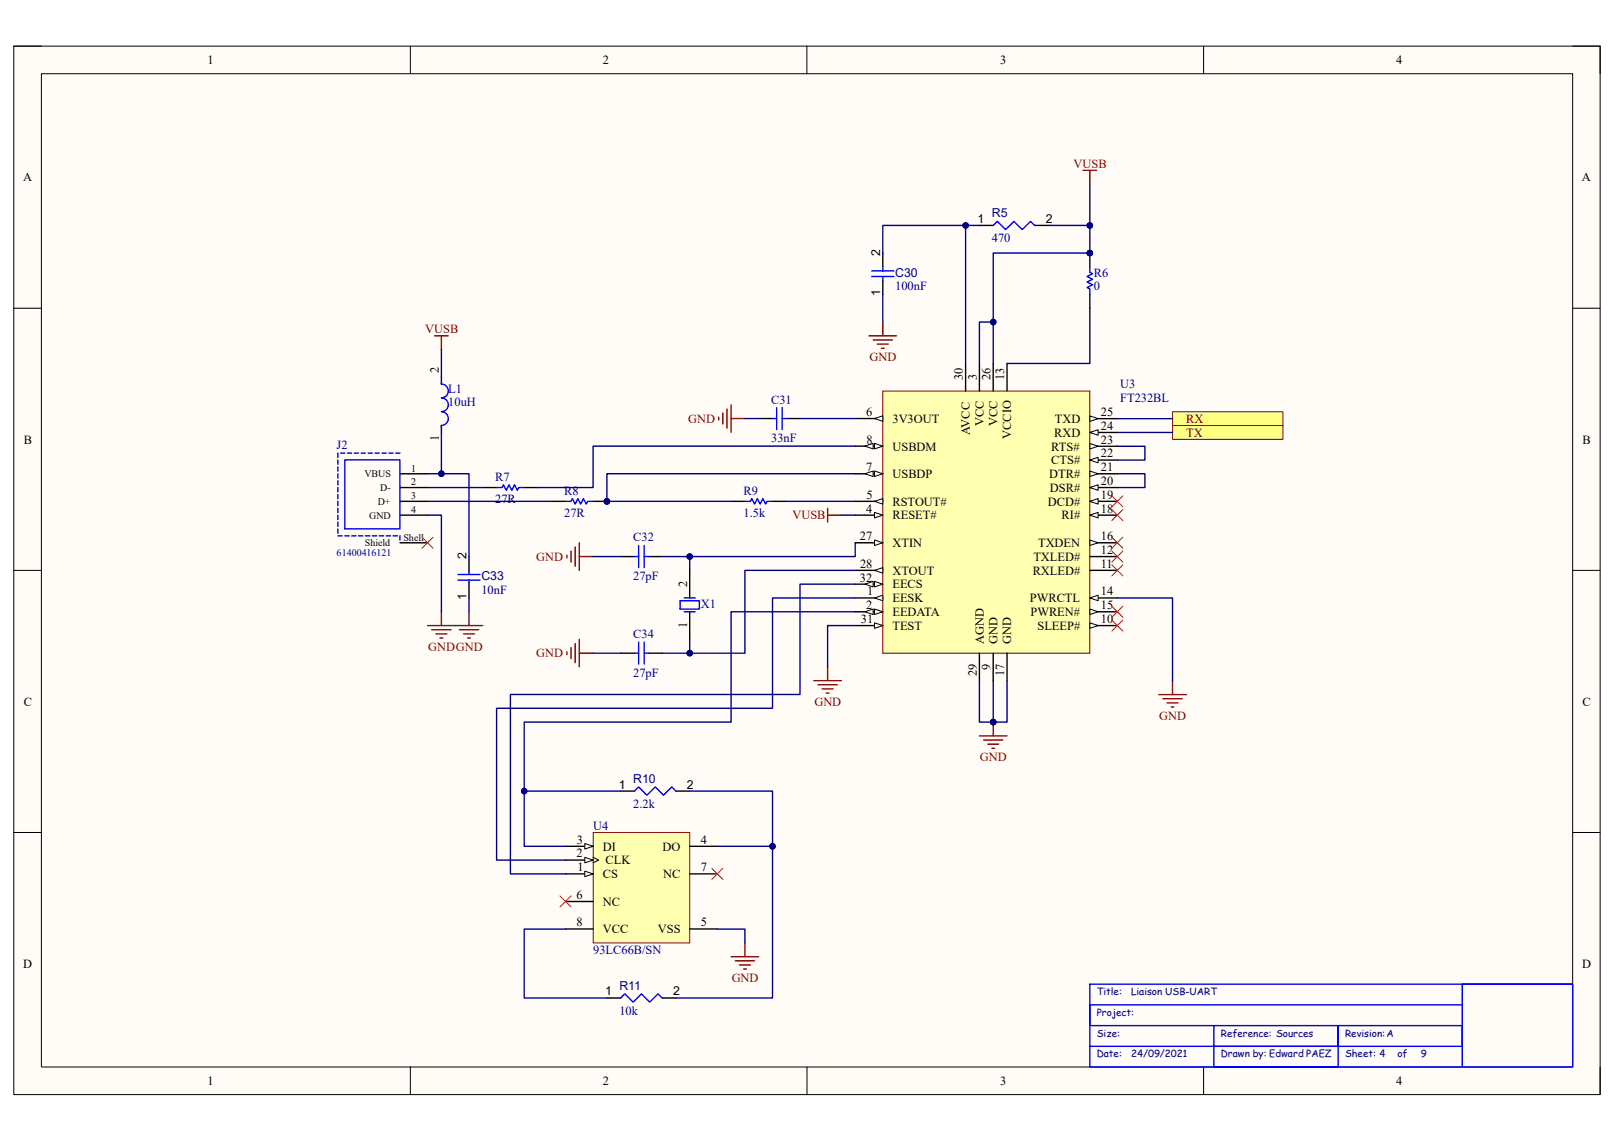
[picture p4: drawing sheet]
<svg xmlns="http://www.w3.org/2000/svg" width="297mm" height="210mm" viewBox="0 0 297 210" stroke-linecap="round" stroke-linejoin="round" font-family="sans-serif">
<path d="M2.5 8.5h292v192.9h-292z" fill="#fffcf8"/>
<path d="M2.5 8.5h292v192.9h-292z" fill="none" stroke="#000" stroke-width=".18"/>
<path d="M7.6 13.6h281.8v182.8h-281.8z" fill="#fffcf8"/>
<g fill="none" stroke="#000" stroke-width=".18">
<path d="M2.5 8.5h5.1M7.6 13.6h281.8v182.8h-281.8zM75.5 8.5v5.1M148.5 8.5v5.1M221.5 8.5v5.1M289.4 8.5h5.1v5.1M2.5 56.7h5.1M289.4 56.7h5.1M2.5 105h5.1M289.4 105h5.1M2.5 153.2h5.1M289.4 153.2h5.1"/>
<path d="M75.5 196.4v5M148.5 196.4v5M221.5 196.4v5M294.5 196.4v5"/>
</g>
<path d="M200.6 181.1h88.8v15.3h-88.8zM223.4 188.7v3.9h22.9v-3.9v7.7h-22.9v-3.8M269.1 184.9h-68.5v3.8h68.5v3.9h-68.5M289.4 181.1h-20.3v15.3" fill="none" stroke="#00f" stroke-width=".25"/>
<path d="M162.5 72h38.1v48.2h-38.1z" fill="#ffffb0"/>
<path d="M162.5 72h38.1v48.2h-38.1z" fill="none" stroke="#800000" stroke-width=".18"/>
<path d="M157.4 110h5.1" fill="none" stroke="#000" stroke-width=".25"/>
<path d="M160.9 110l1.6-.5v1.1z" fill="#f8fcff"/>
<path d="M160.9 110l1.6-.5v1.1z" fill="none" stroke="#000" stroke-width=".18"/>
<path d="M157.4 112.6h5.1" fill="none" stroke="#000" stroke-width=".25"/>
<path d="M160.9 112.1l1.6 .5-1.6 .5z" fill="#f8fcff"/>
<path d="M160.9 112.1l1.6 .5-1.6 .5z" fill="none" stroke="#000" stroke-width=".18"/>
<path d="M159.2 112.6l1.5-.5v1z" fill="#f8fcff"/>
<path d="M159.2 112.6l1.5-.5v1z" fill="none" stroke="#000" stroke-width=".18"/>
<path d="M180.3 66.9v5.1M157.4 94.8h5.1" fill="none" stroke="#000" stroke-width=".25"/>
<path d="M160.9 94.3l1.6 .5-1.6 .5z" fill="#f8fcff"/>
<path d="M160.9 94.3l1.6 .5-1.6 .5z" fill="none" stroke="#000" stroke-width=".18"/>
<path d="M157.4 92.3h5.1" fill="none" stroke="#000" stroke-width=".25"/>
<path d="M160.9 92.3l1.6-.5v1z" fill="#f8fcff"/>
<path d="M160.9 92.3l1.6-.5v1z" fill="none" stroke="#000" stroke-width=".18"/>
<path d="M157.4 77h5.1" fill="none" stroke="#000" stroke-width=".25"/>
<path d="M160.9 77l1.6-.5v1z" fill="#f8fcff"/>
<path d="M160.9 77l1.6-.5v1z" fill="none" stroke="#000" stroke-width=".18"/>
<path d="M157.4 87.2h5.1" fill="none" stroke="#000" stroke-width=".25"/>
<path d="M160.9 86.7l1.6 .5-1.6 .5z" fill="#f8fcff"/>
<path d="M160.9 86.7l1.6 .5-1.6 .5z" fill="none" stroke="#000" stroke-width=".18"/>
<path d="M159.2 87.2l1.5-.5v1z" fill="#f8fcff"/>
<path d="M159.2 87.2l1.5-.5v1z" fill="none" stroke="#000" stroke-width=".18"/>
<path d="M157.4 82.1h5.1" fill="none" stroke="#000" stroke-width=".25"/>
<path d="M160.9 81.6l1.6 .5-1.6 .5z" fill="#f8fcff"/>
<path d="M160.9 81.6l1.6 .5-1.6 .5z" fill="none" stroke="#000" stroke-width=".18"/>
<path d="M159.2 82.1l1.5-.5v1z" fill="#f8fcff"/>
<path d="M159.2 82.1l1.5-.5v1z" fill="none" stroke="#000" stroke-width=".18"/>
<path d="M200.6 115.1h5M182.8 120.2v5.1" fill="none" stroke="#000" stroke-width=".25"/>
<path d="M200.6 114.6l1.5 .5-1.5 .5z" fill="#f8fcff"/>
<path d="M200.6 114.6l1.5 .5-1.5 .5z" fill="none" stroke="#000" stroke-width=".18"/>
<path d="M185.3 66.9v5.1M200.6 105h5M200.6 102.4h5M200.6 110h5" fill="none" stroke="#000" stroke-width=".25"/>
<path d="M200.6 110l1.5-.5v1.1z" fill="#f8fcff"/>
<path d="M200.6 110l1.5-.5v1.1z" fill="none" stroke="#000" stroke-width=".18"/>
<path d="M200.6 112.6h5" fill="none" stroke="#000" stroke-width=".25"/>
<path d="M200.6 112.1l1.5 .5-1.5 .5z" fill="#f8fcff"/>
<path d="M200.6 112.1l1.5 .5-1.5 .5z" fill="none" stroke="#000" stroke-width=".18"/>
<path d="M200.6 99.9h5" fill="none" stroke="#000" stroke-width=".25"/>
<path d="M200.6 99.4l1.5 .5-1.5 .5z" fill="#f8fcff"/>
<path d="M200.6 99.4l1.5 .5-1.5 .5z" fill="none" stroke="#000" stroke-width=".18"/>
<path d="M200.6 94.8h5M185.3 120.2v5.1" fill="none" stroke="#000" stroke-width=".25"/>
<path d="M200.6 94.8l1.5-.5v1z" fill="#f8fcff"/>
<path d="M200.6 94.8l1.5-.5v1z" fill="none" stroke="#000" stroke-width=".18"/>
<path d="M200.6 92.3h5" fill="none" stroke="#000" stroke-width=".25"/>
<path d="M200.6 92.3l1.5-.5v1z" fill="#f8fcff"/>
<path d="M200.6 92.3l1.5-.5v1z" fill="none" stroke="#000" stroke-width=".18"/>
<path d="M200.6 89.7h5" fill="none" stroke="#000" stroke-width=".25"/>
<path d="M200.6 89.7l1.5-.5v1z" fill="#f8fcff"/>
<path d="M200.6 89.7l1.5-.5v1z" fill="none" stroke="#000" stroke-width=".18"/>
<path d="M200.6 87.2h5" fill="none" stroke="#000" stroke-width=".25"/>
<path d="M200.6 86.7l1.5 .5-1.5 .5z" fill="#f8fcff"/>
<path d="M200.6 86.7l1.5 .5-1.5 .5z" fill="none" stroke="#000" stroke-width=".18"/>
<path d="M200.6 84.7h5" fill="none" stroke="#000" stroke-width=".25"/>
<path d="M200.6 84.7l1.5-.5v1z" fill="#f8fcff"/>
<path d="M200.6 84.7l1.5-.5v1z" fill="none" stroke="#000" stroke-width=".18"/>
<path d="M200.6 82.1h5" fill="none" stroke="#000" stroke-width=".25"/>
<path d="M200.6 81.6l1.5 .5-1.5 .5z" fill="#f8fcff"/>
<path d="M200.6 81.6l1.5 .5-1.5 .5z" fill="none" stroke="#000" stroke-width=".18"/>
<path d="M200.6 79.6h5" fill="none" stroke="#000" stroke-width=".25"/>
<path d="M200.6 79.6l1.5-.5v1z" fill="#f8fcff"/>
<path d="M200.6 79.6l1.5-.5v1z" fill="none" stroke="#000" stroke-width=".18"/>
<path d="M200.6 77h5" fill="none" stroke="#000" stroke-width=".25"/>
<path d="M200.6 76.5l1.5 .5-1.5 .6z" fill="#f8fcff"/>
<path d="M200.6 76.5l1.5 .5-1.5 .6z" fill="none" stroke="#000" stroke-width=".18"/>
<path d="M182.8 66.9v5.1M157.4 99.9h5.1" fill="none" stroke="#000" stroke-width=".25"/>
<path d="M160.9 99.4l1.6 .5-1.6 .5z" fill="#f8fcff"/>
<path d="M160.9 99.4l1.6 .5-1.6 .5z" fill="none" stroke="#000" stroke-width=".18"/>
<path d="M157.4 105h5.1" fill="none" stroke="#000" stroke-width=".25"/>
<path d="M160.9 105l1.6-.5v1z" fill="#f8fcff"/>
<path d="M160.9 105l1.6-.5v1z" fill="none" stroke="#000" stroke-width=".18"/>
<path d="M177.7 66.9v5.1M157.4 115.1h5.1M180.3 120.2v5.1" fill="none" stroke="#000" stroke-width=".25"/>
<path d="M160.9 114.6l1.6 .5-1.6 .5z" fill="#f8fcff"/>
<path d="M160.9 114.6l1.6 .5-1.6 .5z" fill="none" stroke="#000" stroke-width=".18"/>
<path d="M157.4 107.5h5.1" fill="none" stroke="#000" stroke-width=".25"/>
<path d="M160.9 107l1.6 .5-1.6 .5z" fill="#f8fcff"/>
<path d="M160.9 107l1.6 .5-1.6 .5z" fill="none" stroke="#000" stroke-width=".18"/>
<path d="M159.2 107.5l1.5-.5v1z" fill="#f8fcff"/>
<path d="M159.2 107.5l1.5-.5v1z" fill="none" stroke="#000" stroke-width=".18"/>
<path d="M114.2 102.4h2.6M119.3 102.4h2.6M126.9 105v5M126.9 112.6v5.1M114.2 120.2h2.6M119.3 120.2h2.6" fill="none" stroke="#000" stroke-width=".25"/>
<path d="M116.8 102.4h.7M117.5 100.4v4.1M117.5 118.2v4M118.6 100.4v4.1M118.6 118.2v4M118.6 102.4h.7M125.2 110.6h3.5v1.5h-3.5zM125.9 110h2M125.9 112.6h2M116.8 120.2h.7M118.6 120.2h.7" fill="none" stroke="#00f" stroke-width=".25"/>
<path d="M109.2 153.2h17.7v20.3h-17.7z" fill="#ffffb0"/>
<path d="M109.2 153.2h17.7v20.3h-17.7z" fill="none" stroke="#800000" stroke-width=".18"/>
<path d="M104.1 160.8h5.1" fill="none" stroke="#000" stroke-width=".25"/>
<path d="M107.6 160.3l1.6 .5-1.6 .5z" fill="#f8fcff"/>
<path d="M107.6 160.3l1.6 .5-1.6 .5z" fill="none" stroke="#000" stroke-width=".18"/>
<path d="M104.1 155.7h5.1M126.9 155.7h5.1" fill="none" stroke="#000" stroke-width=".25"/>
<path d="M107.6 155.2l1.6 .5-1.6 .6z" fill="#f8fcff"/>
<path d="M107.6 155.2l1.6 .5-1.6 .6z" fill="none" stroke="#000" stroke-width=".18"/>
<path d="M104.1 158.3h5.1M126.9 160.8h5.1M126.9 171h5.1" fill="none" stroke="#000" stroke-width=".25"/>
<path d="M107.6 157.8l1.6 .5-1.6 .5z" fill="#f8fcff"/>
<path d="M107.6 157.8l1.6 .5-1.6 .5zM109.2 157.8l1 .5-1 .5" fill="none" stroke="#000" stroke-width=".18"/>
<g fill="none" stroke="#000" stroke-width=".25">
<path d="M73.6 87.2h5.1M73.6 89.7h5.1M73.6 92.3h5.1M73.6 94.8h5.1M73.6 99.9h5.1M88.9 89.7h2.5M96.5 89.7h2.5M114.2 145.6h2.6M124.4 145.6h2.5M104.1 165.9h5.1M104.1 171h5.1M111.7 183.7h2.5"/>
<path d="M121.9 183.7h2.5"/>
</g>
<g fill="none" stroke="#00f" stroke-width=".25">
<path d="M62.2 83.4v.8M62.2 84.6v.8M62.2 85.9v.8M62.2 87.2v.8M62.2 88.5v.8M62.2 89.7v.8M62.2 91v.8M62.2 92.3v.8M62.2 93.5v.8M62.2 94.8v.8M62.2 96.1v.8M62.2 97.3v.8"/>
<path d="M62.2 98.6h.8M62.7 83.4h.8M63.5 84.6h10.1v12.7h-10.1zM63.5 98.6h.8M63.9 83.4h.8M64.7 98.6h.8M65.2 83.4h.8M66 98.6h.8M66.5 83.4h.8M67.3 98.6h.8M67.8 83.4h.7M68.5 98.6h.8"/>
<path d="M69 83.4h.8M69.8 98.6h.8M70.3 83.4h.8M71.1 98.6h.8M71.6 83.4h.7M72.3 98.6h.8M72.8 83.4h.8M73.6 98.6v.8M91.4 89.7h1l.3-.5 .5 1 .5-1 .5 1 .5-1 .5 1 .3-.5h1M116.8 145.6l.7-.8 1.6 1.5 1.5-1.5 1.5 1.5 1.5-1.5 .8 .8M114.2 183.7l.8-.8 1.5 1.5 1.5-1.5 1.6 1.5 1.5-1.5 .8 .8"/>
</g>
<circle cx="111.7" cy="92.3" r=".51" fill="#000080"/>
<circle cx="111.7" cy="92.3" r=".51" fill="none" stroke="#000080" stroke-width=".18"/>
<path d="M109.2 92.3h2.5" fill="none" stroke="#000" stroke-width=".25"/>
<circle cx="111.7" cy="92.3" r=".51" fill="#000080"/>
<circle cx="111.7" cy="92.3" r=".51" fill="none" stroke="#000080" stroke-width=".18"/>
<g fill="none" stroke="#000" stroke-width=".25">
<path d="M162.5 46.6v2.5M162.5 51.6v2.6M180.3 41.5h2.5M190.4 41.5h2.6M81.2 69.4v1.3M81.2 78.3v1.3M139.6 77h2.6M144.7 77h2.5M101.5 92.3h2.6M134.6 92.3h2.5M142.2 92.3h2.5M86.3 102.4v2.6"/>
<path d="M86.3 107.5v2.5"/>
</g>
<g fill="none" stroke="#00f" stroke-width=".25">
<path d="M160.4 50.9h4.1M160.4 49.9h4.1M162.5 49.1v.8M162.5 50.9v.7M182.8 41.5l.8-.8 1.5 1.5 1.5-1.5 1.5 1.5 1.5-1.5 .8 .8M81.2 70.4v.3a1.27 1.27 0 0 1 1.3 1.2 1.27 1.27 0 0 1-1.3 1.3 1.27 1.27 0 0 1 1.3 1.3 1.27 1.27 0 0 1-1.3 1.3 1.27 1.27 0 0 1 1.3 1.2 1.27 1.27 0 0 1-1.3 1.3v.5M142.2 77h.7M142.9 75v4.1M144 75v4.1M144 77h.7M104.1 92.3h1l.2-.5 .6 1 .5-1 .5 1 .5-1 .5 1 .2-.5h1.1M137.1 92.3h1l.3-.5 .5 1 .5-1 .5 1 .5-1 .5 1 .3-.5h1"/>
<path d="M84.3 105.7h4M84.3 106.7h4M86.3 105v.7M86.3 106.7v.8"/>
</g>
<circle cx="200.6" cy="46.6" r=".51" fill="#000080"/>
<circle cx="200.6" cy="46.6" r=".51" fill="none" stroke="#000080" stroke-width=".18"/>
<path d="M200.6 46.6v2.5" fill="none" stroke="#000" stroke-width=".25"/>
<circle cx="200.6" cy="46.6" r=".51" fill="#000080"/>
<circle cx="200.6" cy="46.6" r=".51" fill="none" stroke="#000080" stroke-width=".18"/>
<path d="M200.6 54.2v2.5" fill="none" stroke="#000" stroke-width=".25"/>
<path d="M200.6 49.1v1l.5 .3-1 .5 1 .5-1 .5 1 .5-1 .5 .5 .3v1" fill="none" stroke="#00f" stroke-width=".25"/>
<path d="M215.8 75.8h20.3v2.5h-20.3z" fill="#ffff80"/>
<path d="M215.8 75.8h20.3v2.5h-20.3z" fill="none" stroke="#800000" stroke-width=".18"/>
<path d="M215.8 78.3h20.3v2.6h-20.3z" fill="#ffff80"/>
<path d="M215.8 78.3h20.3v2.6h-20.3z" fill="none" stroke="#800000" stroke-width=".18"/>
<path d="M180.3 135.4h5M181 136.2h3.6M181.8 136.9h2M182.5 137.7h.5M182.8 132.9v2.5" fill="none" stroke="#800000" stroke-width=".25"/>
<circle cx="182.8" cy="132.9" r=".51" fill="#000080"/>
<circle cx="182.8" cy="132.9" r=".51" fill="none" stroke="#000080" stroke-width=".18"/>
<g fill="none" stroke="#800000" stroke-width=".25">
<path d="M199.3 31.3h2.5M200.6 31.3v2.6M162.5 59.3v2.5M80 61.8h2.5M81.2 61.8v2.5M132.3 76.8v.5M133 76v2M133.8 75.3v3.5M134.6 77h2.5M134.6 74.5v5.1M159.9 61.8h5.1M160.7 62.6h3.6"/>
<path d="M161.5 63.3h2M162.2 64.1h.5M106.6 99.9v5.1M152.3 94.8h2.6M152.3 93.5v2.6M78.7 115.1h10.2M79.5 115.9h3.5M80.2 116.6h2.1M81 117.4h.5M81.2 112.6v2.5M84.5 115.9h3.6M85.3 116.6h2"/>
<path d="M86.1 117.4h.5M86.3 112.6v2.5M104.3 102.2v.5M104.3 120v.5M105.1 101.4v2M105.1 119.2v2M105.9 100.6v3.6M105.9 118.4v3.6M106.6 117.7v5M106.6 102.4h2.6M106.6 120.2h2.6M149.8 125.3h5.1"/>
<path d="M150.5 126h3.6M151.3 126.8h2M152.1 127.6h.5M152.3 122.7v2.6M213.3 127.8h5M214 128.6h3.6M214.8 129.3h2M215.5 130.1h.5M215.8 125.3v2.5M134.6 176.1h5M135.3 176.8h3.6M136.1 177.6h2"/>
<path d="M136.8 178.3h.5M137.1 173.5v2.6"/>
</g>
<g fill="none" stroke="#f00" stroke-width=".18">
<path d="M77.7 98.9l2 2M79.7 98.9l-2 2M204.6 98.9l2 2M204.6 93.8l2 2M204.6 91.2l2 2.1M206.6 98.9l-2 2M206.6 93.8l-2 2M206.6 91.2l-2 2.1M204.6 114.1l2 2M204.6 111.6l2 2M204.6 103.9l2 2.1M204.6 101.4l2 2"/>
<path d="M206.6 114.1l-2 2M206.6 111.6l-2 2M206.6 103.9l-2 2.1M206.6 101.4l-2 2M131 159.8l2 2M133 159.8l-2 2M103.1 164.9l2 2M105.1 164.9l-2 2"/>
</g>
<path d="M205.6 77h10.2M205.6 79.6h10.2M121.9 102.4h5v2.6" fill="none" stroke="#000080" stroke-width=".25"/>
<circle cx="126.9" cy="102.4" r=".51" fill="#000080"/>
<circle cx="126.9" cy="102.4" r=".51" fill="none" stroke="#000080" stroke-width=".18"/>
<path d="M126.9 117.7v2.5h-5" fill="none" stroke="#000080" stroke-width=".25"/>
<circle cx="126.9" cy="120.2" r=".51" fill="#000080"/>
<circle cx="126.9" cy="120.2" r=".51" fill="none" stroke="#000080" stroke-width=".18"/>
<path d="M132 155.7h10.2v28h-17.8M104.1 171h-7.6v12.7h15.2" fill="none" stroke="#000080" stroke-width=".25"/>
<circle cx="142.2" cy="155.7" r=".51" fill="#000080"/>
<circle cx="142.2" cy="155.7" r=".51" fill="none" stroke="#000080" stroke-width=".18"/>
<path d="M126.9 145.6h15.3v10.1" fill="none" stroke="#000080" stroke-width=".25"/>
<circle cx="142.2" cy="155.7" r=".51" fill="#000080"/>
<circle cx="142.2" cy="155.7" r=".51" fill="none" stroke="#000080" stroke-width=".18"/>
<path d="M114.2 145.6h-17.7v10.1h7.6" fill="none" stroke="#000080" stroke-width=".25"/>
<circle cx="96.5" cy="145.6" r=".51" fill="#000080"/>
<circle cx="96.5" cy="145.6" r=".51" fill="none" stroke="#000080" stroke-width=".18"/>
<path d="M81.2 79.6v7.6h-2.5" fill="none" stroke="#000080" stroke-width=".25"/>
<circle cx="81.2" cy="87.2" r=".51" fill="#000080"/>
<circle cx="81.2" cy="87.2" r=".51" fill="none" stroke="#000080" stroke-width=".18"/>
<path d="M78.7 89.7h10.2M78.7 92.3h22.8M144.7 92.3h12.7M157.4 82.1h-48.2v7.6h-10.2M157.4 87.2h-45.7v5.1h22.9" fill="none" stroke="#000080" stroke-width=".25"/>
<circle cx="111.7" cy="92.3" r=".51" fill="#000080"/>
<circle cx="111.7" cy="92.3" r=".51" fill="none" stroke="#000080" stroke-width=".18"/>
<path d="M147.2 77h10.2M81.2 87.2h5.1v15.2" fill="none" stroke="#000080" stroke-width=".25"/>
<circle cx="81.2" cy="87.2" r=".51" fill="#000080"/>
<circle cx="81.2" cy="87.2" r=".51" fill="none" stroke="#000080" stroke-width=".18"/>
<path d="M180.3 41.5h-17.8v5.1" fill="none" stroke="#000080" stroke-width=".25"/>
<circle cx="177.7" cy="41.5" r=".5" fill="#000080"/>
<circle cx="177.7" cy="41.5" r=".5" fill="none" stroke="#000080" stroke-width=".18"/>
<path d="M193 41.5h7.6v5.1h-17.8v20.3M200.6 56.7v10.2h-15.3" fill="none" stroke="#000080" stroke-width=".25"/>
<circle cx="182.8" cy="59.3" r=".51" fill="#000080"/>
<circle cx="182.8" cy="59.3" r=".51" fill="none" stroke="#000080" stroke-width=".18"/>
<circle cx="200.6" cy="46.6" r=".51" fill="#000080"/>
<circle cx="200.6" cy="46.6" r=".51" fill="none" stroke="#000080" stroke-width=".18"/>
<circle cx="200.6" cy="41.5" r=".5" fill="#000080"/>
<circle cx="200.6" cy="41.5" r=".5" fill="none" stroke="#000080" stroke-width=".18"/>
<path d="M182.8 59.3h-2.5v7.6" fill="none" stroke="#000080" stroke-width=".25"/>
<circle cx="182.8" cy="59.3" r=".51" fill="#000080"/>
<circle cx="182.8" cy="59.3" r=".51" fill="none" stroke="#000080" stroke-width=".18"/>
<path d="M177.7 41.5v25.4" fill="none" stroke="#000080" stroke-width=".25"/>
<circle cx="177.7" cy="41.5" r=".5" fill="#000080"/>
<circle cx="177.7" cy="41.5" r=".5" fill="none" stroke="#000080" stroke-width=".18"/>
<path d="M162.5 54.2v5.1M137.1 77h2.5M78.7 94.8h2.5v17.8M86.3 110v2.6M109.2 102.4h5M157.4 115.1h-5.1v7.6M109.2 120.2h5M180.3 125.3v7.6h5v-7.6M132 171h5.1v2.5" fill="none" stroke="#000080" stroke-width=".25"/>
<circle cx="182.8" cy="132.9" r=".51" fill="#000080"/>
<circle cx="182.8" cy="132.9" r=".51" fill="none" stroke="#000080" stroke-width=".18"/>
<path d="M182.8 125.3v7.6" fill="none" stroke="#000080" stroke-width=".25"/>
<circle cx="182.8" cy="132.9" r=".51" fill="#000080"/>
<circle cx="182.8" cy="132.9" r=".51" fill="none" stroke="#000080" stroke-width=".18"/>
<path d="M200.6 33.9v7.6M205.6 87.2h5.1v2.5h-5.1M205.6 82.1h5.1v2.6h-5.1M205.6 110h10.2v15.3" fill="none" stroke="#000080" stroke-width=".25"/>
<circle cx="200.6" cy="41.5" r=".5" fill="#000080"/>
<circle cx="200.6" cy="41.5" r=".5" fill="none" stroke="#000080" stroke-width=".18"/>
<path d="M81.2 64.3v5.1M154.9 94.8h2.5M157.4 99.9v2.5h-30.5" fill="none" stroke="#000080" stroke-width=".25"/>
<circle cx="126.9" cy="102.4" r=".51" fill="#000080"/>
<circle cx="126.9" cy="102.4" r=".51" fill="none" stroke="#000080" stroke-width=".18"/>
<path d="M157.4 105h-20.3v15.2h-10.2" fill="none" stroke="#000080" stroke-width=".25"/>
<circle cx="126.9" cy="120.2" r=".51" fill="#000080"/>
<circle cx="126.9" cy="120.2" r=".51" fill="none" stroke="#000080" stroke-width=".18"/>
<path d="M157.4 107.5h-10.2v20.3h-53.3v33h10.2M157.4 110h-15.2v20.3h-50.8v28h12.7M157.4 112.6h-22.8v20.3h-38.1v12.7" fill="none" stroke="#000080" stroke-width=".25"/>
<circle cx="96.5" cy="145.6" r=".51" fill="#000080"/>
<circle cx="96.5" cy="145.6" r=".51" fill="none" stroke="#000080" stroke-width=".18"/>
<g font-size="2.3">
<text x="38.2" y="11.8">1</text>
<text x="111" y="11.8">2</text>
<text x="184.1" y="11.8">3</text>
<text x="256.9" y="11.8">4</text>
<text x="4.3" y="33.4">A</text>
<text x="291.1" y="33.4">A</text>
<text x="179.9" y="41">1</text>
<text x="192.4" y="41">2</text>
<text x="162" y="47.1" transform="rotate(-90 162 47.1)">2</text>
<text x="162" y="54.5" transform="rotate(-90 162 54.5)">1</text>
<text x="80.7" y="68.7" transform="rotate(-90 80.7 68.7)">2</text>
<text x="177.2" y="69.9" transform="rotate(-90 177.2 69.9)">30</text>
<text x="179.8" y="69.9" transform="rotate(-90 179.8 69.9)">3</text>
<text x="182.3" y="69.9" transform="rotate(-90 182.3 69.9)">26</text>
<text x="184.8" y="69.9" transform="rotate(-90 184.8 69.9)">13</text>
<text x="159.4" y="76.6">6</text>
<text x="164.2" y="77.8">3V3OUT</text>
<text x="194.2" y="77.8">TXD</text>
<text x="202.6" y="76.6">25</text>
<text x="4.4" y="81.6">B</text>
<text x="80.7" y="81.2" transform="rotate(-90 80.7 81.2)">1</text>
<text x="159.4" y="81.6">8</text>
<text x="164.2" y="82.9">USBDM</text>
<text x="178.5" y="80" transform="rotate(-90 178.5 80)">AVCC</text>
<text x="181" y="78.4" transform="rotate(-90 181 78.4)">VCC</text>
<text x="183.6" y="78.4" transform="rotate(-90 183.6 78.4)">VCC</text>
<text x="186.1" y="80.8" transform="rotate(-90 186.1 80.8)">VCCIO</text>
<text x="193.5" y="82.9">RTS#</text>
<text x="194" y="80.4">RXD</text>
<text x="202.6" y="79.1">24</text>
<text x="202.6" y="81.6">23</text>
<text x="291.2" y="81.6">B</text>
<text x="159.4" y="86.7">7</text>
<text x="164.2" y="88">USBDP</text>
<text x="193.1" y="88">DTR#</text>
<text x="193.5" y="85.4">CTS#</text>
<text x="202.6" y="86.7">21</text>
<text x="202.6" y="84.2">22</text>
<text x="202.6" y="89.2">20</text>
<text x="159.4" y="94.3">4</text>
<text x="159.5" y="91.8">5</text>
<text x="164.2" y="95.6">RESET#</text>
<text x="164.2" y="93">RSTOUT#</text>
<text x="192.8" y="93">DCD#</text>
<text x="193.2" y="90.5">DSR#</text>
<text x="195.4" y="95.6">RI#</text>
<text x="202.6" y="91.8">19</text>
<text x="202.6" y="94.3">18</text>
<text x="158.3" y="99.4">27</text>
<text x="164.2" y="100.7">XTIN</text>
<text x="191" y="100.7">TXDEN</text>
<text x="202.6" y="99.4">16</text>
<text x="202.6" y="101.9">12</text>
<text x="85.8" y="102.9" transform="rotate(-90 85.8 102.9)">2</text>
<text x="158.3" y="107">32</text>
<text x="158.3" y="104.5">28</text>
<text x="164.2" y="105.7">XTOUT</text>
<text x="190.1" y="105.7">RXLED#</text>
<text x="190.2" y="103.2">TXLED#</text>
<text x="202.6" y="104.5">11</text>
<text x="85.8" y="110.4" transform="rotate(-90 85.8 110.4)">1</text>
<text x="126.4" y="108" transform="rotate(-90 126.4 108)">2</text>
<text x="159.4" y="112.1">2</text>
<text x="159.6" y="109.6">1</text>
<text x="164.2" y="110.8">EESK</text>
<text x="164.2" y="113.4">EEDATA</text>
<text x="164.2" y="108.3">EECS</text>
<text x="189.5" y="110.8">PWRCTL</text>
<text x="189.6" y="113.4">PWREN#</text>
<text x="202.6" y="112.1">15</text>
<text x="202.6" y="109.6">14</text>
<text x="126.4" y="115.5" transform="rotate(-90 126.4 115.5)">1</text>
<text x="158.4" y="114.6">31</text>
<text x="164.2" y="115.9">TEST</text>
<text x="181" y="118.4" transform="rotate(-90 181 118.4)">AGND</text>
<text x="183.6" y="118.4" transform="rotate(-90 183.6 118.4)">GND</text>
<text x="186.1" y="118.4" transform="rotate(-90 186.1 118.4)">GND</text>
<text x="190.9" y="115.9">SLEEP#</text>
<text x="202.6" y="114.6">10</text>
<text x="179.8" y="124.4" transform="rotate(-90 179.8 124.4)">29</text>
<text x="182.3" y="123.3" transform="rotate(-90 182.3 123.3)">9</text>
<text x="184.8" y="124.4" transform="rotate(-90 184.8 124.4)">17</text>
<text x="4.4" y="129.9">C</text>
<text x="291.2" y="129.9">C</text>
<text x="113.9" y="145.1">1</text>
<text x="126.4" y="145.1">2</text>
<text x="106.2" y="155.3">3</text>
<text x="129" y="155.3">4</text>
<text x="106.1" y="157.8">2</text>
<text x="106.3" y="160.3">1</text>
<text x="111" y="161.6">CS</text>
<text x="111" y="156.5">DI</text>
<text x="111.5" y="159.1">CLK</text>
<text x="121.9" y="156.5">DO</text>
<text x="122.1" y="161.6">NC</text>
<text x="129" y="160.3">7</text>
<text x="106.1" y="165.4">6</text>
<text x="111" y="166.7">NC</text>
<text x="106.1" y="170.5">8</text>
<text x="111" y="171.8">VCC</text>
<text x="121.1" y="171.8">VSS</text>
<text x="129" y="170.5">5</text>
<text x="4.3" y="178.1">D</text>
<text x="291.2" y="178.1">D</text>
<text x="111.4" y="183.2">1</text>
<text x="123.9" y="183.2">2</text>
<text x="38.2" y="199.7">1</text>
<text x="111" y="199.7">2</text>
<text x="184.1" y="199.7">3</text>
<text x="256.9" y="199.7">4</text>
</g>
<g font-size="2.3" fill="#800000">
<text x="197.6" y="30.9">VUSB</text>
<text x="78.2" y="61.3">VUSB</text>
<text x="160" y="66.4">GND</text>
<text x="126.6" y="77.8">GND</text>
<text x="218.3" y="77.8">RX</text>
<text x="218.3" y="80.4">TX</text>
<text x="145.8" y="95.6">VUSB</text>
<text x="98.7" y="103.2">GND</text>
<text x="78.8" y="119.7">GNDGND</text>
<text x="98.7" y="121">GND</text>
<text x="149.9" y="129.9">GND</text>
<text x="213.4" y="132.4">GND</text>
<text x="180.4" y="140">GND</text>
<text x="134.7" y="180.6">GND</text>
</g>
<g font-size="2.3" fill="#000080">
<text x="182.5" y="40">R5</text>
<text x="182.5" y="44.6">470</text>
<text x="164.8" y="53.4">100nF</text>
<text x="164.8" y="50.9">C30</text>
<text x="201.3" y="53.4">0</text>
<text x="201.3" y="50.9">R6</text>
<text x="206.2" y="71.5">U3</text>
<text x="82.5" y="72.2">L1</text>
<text x="82.5" y="74.8">10uH</text>
<text x="141.9" y="74.3">C31</text>
<text x="206.2" y="74">FT232BL</text>
<text x="62" y="82.7">J2</text>
<text x="141.9" y="81.4">33nF</text>
<text x="91.1" y="88.5">R7</text>
<text x="91.1" y="92.5">27R</text>
<text x="103.8" y="91">R8</text>
<text x="103.8" y="95.1">27R</text>
<text x="136.8" y="91">R9</text>
<text x="136.8" y="95.1">1.5k</text>
<text x="116.5" y="99.7">C32</text>
<text x="88.6" y="106.8">C33</text>
<text x="116.5" y="106.8">27pF</text>
<text x="88.6" y="109.3">10nF</text>
<text x="129" y="111.8">X1</text>
<text x="116.5" y="117.4">C34</text>
<text x="116.5" y="124.5">27pF</text>
<text x="116.5" y="148.7">2.2k</text>
<text x="116.5" y="144.1">R10</text>
<text x="109.2" y="152.7">U4</text>
<text x="109.2" y="175.6">93LC66B/SN</text>
<text x="114" y="182.2">R11</text>
<text x="114" y="186.7">10k</text>
</g>
<g font-size="1.8">
<text x="67.1" y="87.8">VBUS</text>
<text x="75.6" y="86.8">1</text>
<text x="75.6" y="89.3">2</text>
<text x="67.9" y="95.4">GND</text>
<text x="69.5" y="92.9">D+</text>
<text x="70" y="90.4">D-</text>
<text x="75.6" y="94.4">4</text>
<text x="75.6" y="91.9">3</text>
<text x="67.2" y="100.5">Shield</text>
<text x="74.2" y="99.5">Shell</text>
</g>
<g font-size="1.8" fill="#000080">
<text x="62" y="102.3">61400416121</text>
<text x="201.8" y="183.2">Title:</text>
<text x="208.2" y="183.2">Liaison USB-UART</text>
<text x="201.8" y="190.8">Size:</text>
<text x="201.8" y="187">Project:</text>
<text x="224.7" y="190.8">Reference: Sources</text>
<text x="247.5" y="190.8">Revision:A</text>
<text x="201.8" y="194.6">Date:</text>
<text x="208.2" y="194.6">24/09/2021</text>
<text x="224.7" y="194.6">Drawn by: Edward PAEZ</text>
<text x="247.5" y="194.6">Sheet: 4</text>
<text x="257.2" y="194.6">of</text>
<text x="261.5" y="194.6">9</text>
</g>
</svg>
